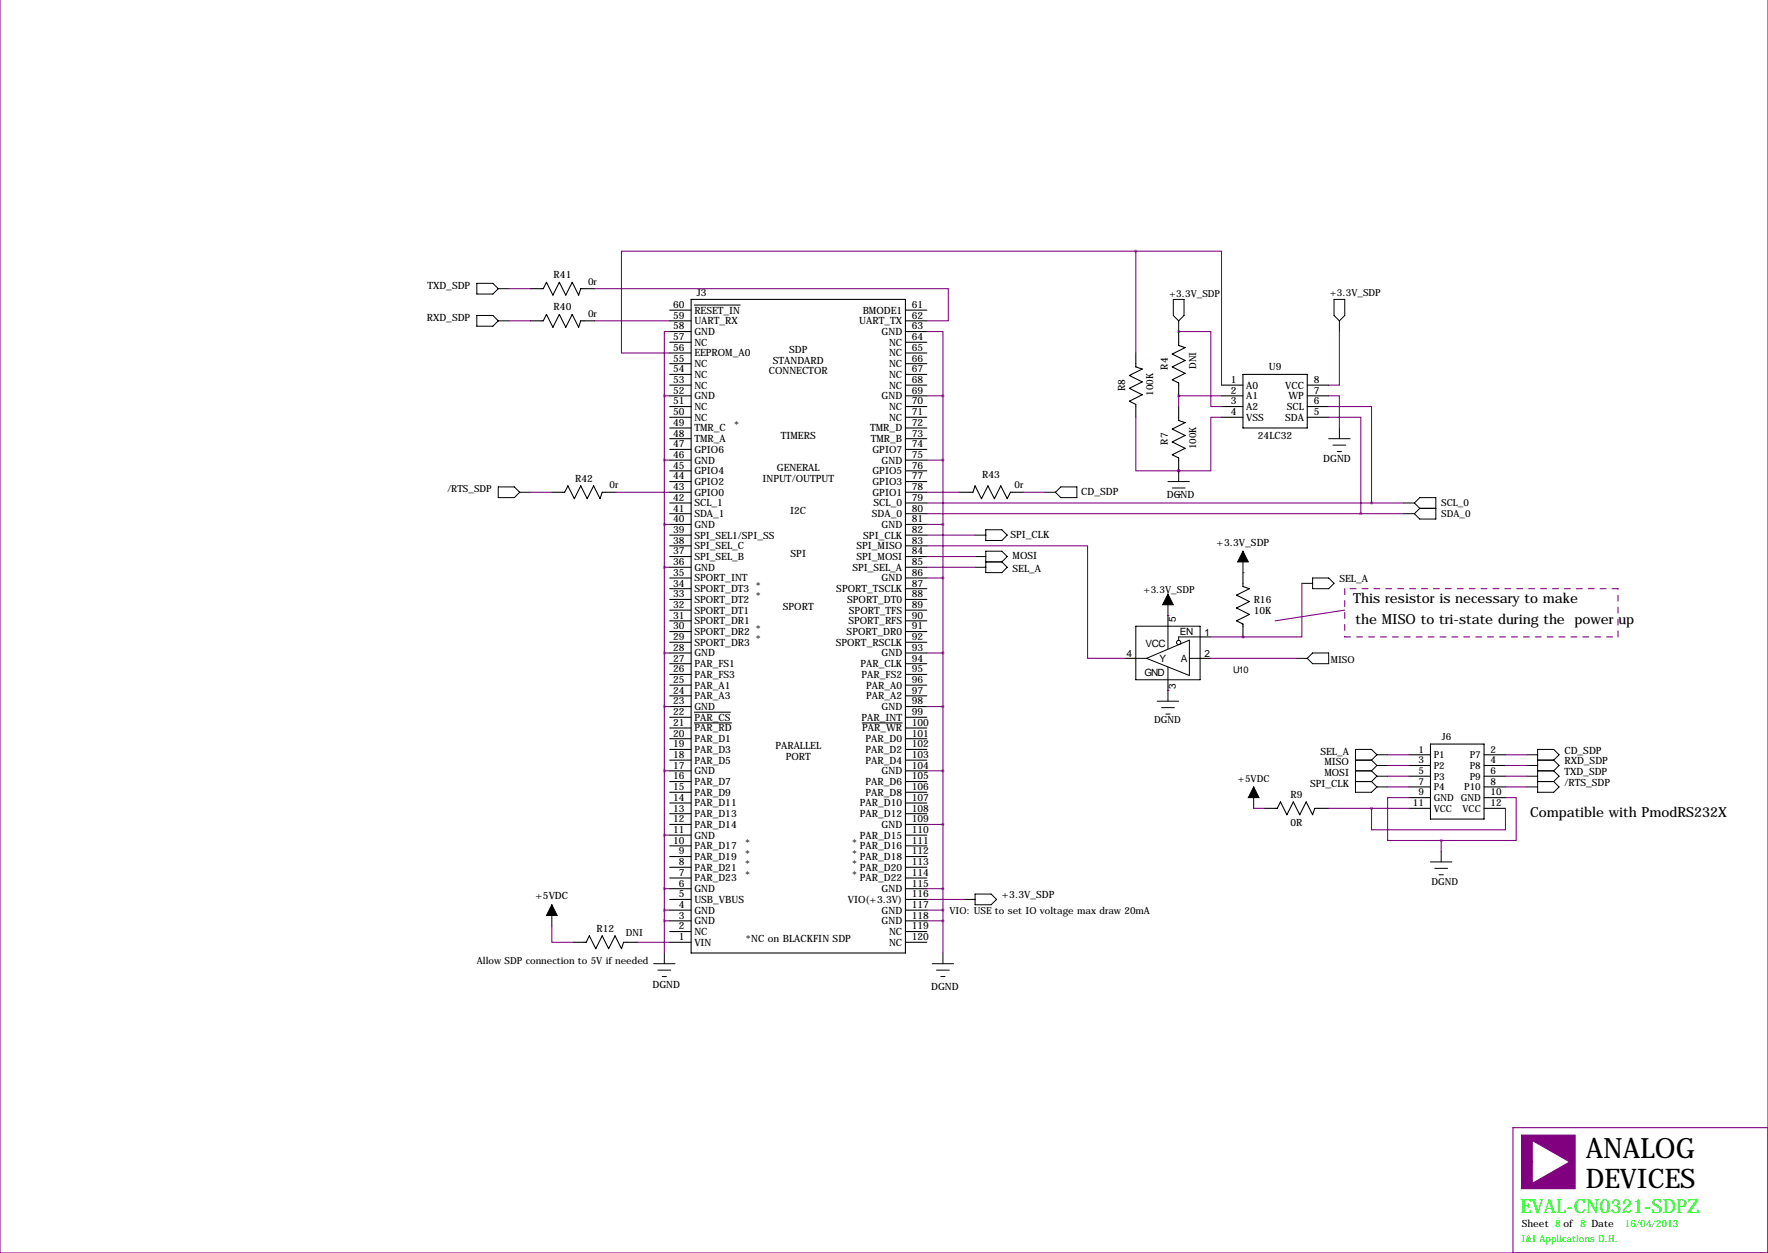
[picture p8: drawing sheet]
<svg xmlns="http://www.w3.org/2000/svg" width="419mm" height="297mm" viewBox="0 0 419 297" stroke-linecap="round" stroke-linejoin="round" font-family="sans-serif">
<path d="M318.8 139.6v11.4M383.5 139.6h-64.7M318.8 151h64.7M383.5 151v-11.4" fill="none" stroke="#800080" stroke-width=".25" stroke-dasharray="1.4 1.4"/>
<g fill="none" stroke="#800080" stroke-width=".25">
<path d="M419.1 -.1v297.1h-419.1v-297.1M269.2 59.5h20.4v31.8M269.2 59.5h-121.9v24.2h11.4M269.2 59.5v24.2M120.6 76.1h5.1M120.6 68.4h5.1M141 68.4h83.8v7.7h-5.1M141 76.1h17.7M158.7 78.6h-1.2v15.2M219.7 78.6h3.8v15.2M279.4 78.6h7.6v17.8h2.6M279.4 78.6h.1"/>
<path d="M317.5 78.6v12.7h-2.5M157.5 93.8h1.2M157.5 93.8v132.1M219.7 93.8h3.8M223.5 93.8v132.1M269.2 98.9v12.7h10.2M279.4 93.8h.1M279.4 93.8h10.2M279.4 93.8v2.6M289.6 98.9h-2.6v12.7h-7.6M315 93.8h2.5v7.7M315 98.9h7.6v22.9"/>
<path d="M315 96.4h10.1v22.8M125.7 116.7h5.1M146 116.7h12.7M157.5 109.1h1.2M219.7 109.1h3.8M219.7 119.2h113M219.7 116.7h7.6M242.6 116.7h5M279.4 111.6h.1M157.5 134.5h1.2M157.5 124.3h1.2M219.7 129.4h38.1v26.7h8.9"/>
<path d="M219.7 134.5h11.4M219.7 124.3h3.8M219.7 137h3.8M219.7 121.8h113M219.7 131.9h11.4M219.7 126.9h11.4M294.6 135.7h.1M308.6 138.3v12.7h-14M157.5 154.8h1.2M219.7 154.8h3.8M276.9 145.9h.1M287 156.1h20.3"/>
<path d="M287 151h7.6M294.6 151h.1M318.8 144.6l-16.5 2.6M157.5 167.5h1.2M219.7 167.5h3.8M276.9 163.7h.1M328.9 178.9h5.1M356.9 178.9h5M157.5 182.7h1.2M157.5 198h1.2M219.7 182.7h3.8M219.7 195.4h3.8"/>
<path d="M297.2 191.6h2.5M315 191.6h19M325.1 191.6v5.1h31.8v-5.1M328.9 181.5h5.1M328.9 184h5.1M328.9 186.5h5.1M334 189.1h-5.1v10.1h12.7M341.6 199.2v2.6M356.9 189.1h2.5v10.1h-17.8M356.9 181.5h5M356.9 184h5M356.9 186.5h5"/>
<path d="M130.8 219.6v3.8h5.1M157.5 215.8h1.2M157.5 218.3h1.2M157.5 210.7h1.2M219.7 215.8h3.8M219.7 218.3h3.8M219.7 210.7h3.8M219.7 213.2h8.9M151.1 223.4h7.6M419.1 267.3h-60.5v29.7"/>
</g>
<path d="M360.7 269.1h12.7v12.7h-12.7v-6.4h2.5v5.1l8.9-5.1-8.9-5v5h-2.5z" fill="#800080" stroke="#800080" stroke-width=".25"/>
<g fill="none" stroke="#000" stroke-width=".25">
<path d="M125.7 76.1h3.1l.7-1.6 1.6 3.1 1.5-3.1 1.5 3.1 1.5-3.1 1.6 3.1 .5-1.5h3.3M125.7 68.4h3.1l.7-1.5 1.6 3.1 1.5-3.1 1.5 3.1 1.5-3.1 1.6 3.1 .5-1.6h3.3M158.7 78.6h5.1M158.7 76.1h5.1M158.7 73.5h5.1M163.8 71h50.8v154.9h-50.8zM164.6 72.3h10.9M214.6 78.6h5.1M214.6 76.1h5.1M214.6 73.5h5.1M279.4 78.6v3.3l1.5 .5-3 1.5 3 1.6-3 1.5 3 1.5-3 1.5 1.5 .8v3M158.7 98.9h5.1"/>
<path d="M158.7 96.4h5.1M158.7 93.8h5.1M158.7 91.3h5.1M158.7 88.8h5.1M158.7 86.2h5.1M158.7 83.7h5.1M158.7 81.1h5.1M214.6 98.9h5.1M214.6 96.4h5.1M214.6 93.8h5.1M214.6 91.3h5.1M214.6 88.8h5.1"/>
<path d="M214.6 86.2h5.1M214.6 83.7h5.1M214.6 81.1h5.1M269.2 83.7v3.3l1.6 .5-3.1 1.5 3.1 1.5-3.1 1.6 3.1 1.5-3.1 1.5 1.5 .8v3M279.4 96.4v3.3l1.5 .5-3 1.5 3 1.5-3 1.6 3 1.5-3 1.5 1.5 .8v3M289.6 98.9h5M289.6 96.4h5M289.6 93.8h5M289.6 91.3h5M294.6 88.8h15.3v12.7h-15.3zM309.9 98.9h5.1M309.9 96.4h5.1"/>
<path d="M309.9 93.8h5.1M309.9 91.3h5.1M130.8 116.7h3.1l.7-1.5 1.5 3 1.6-3 1.5 3 1.5-3 1.5 3 .5-1.5h3.3M158.7 119.2h5.1M158.7 116.7h5.1M158.7 114.2h5.1M158.7 111.6h5.1M158.7 109.1h5.1M158.7 106.5h5.1M158.7 104h5.1M158.7 101.5h5.1M214.6 119.2h5.1"/>
<path d="M214.6 116.7h5.1M214.6 114.2h5.1M214.6 111.6h5.1M214.6 109.1h5.1M214.6 106.5h5.1M214.6 104h5.1M214.6 101.5h5.1M227.3 116.7h3.3l.5-1.5 1.6 3 1.5-3 1.5 3 1.5-3 1.6 3 .7-1.5h3.1M158.7 139.6h5.1M158.7 137h5.1M158.7 134.5h5.1M158.7 131.9h5.1"/>
<path d="M158.7 129.4h5.1M158.7 126.9h5.1M158.7 124.3h5.1M158.7 121.8h5.1M214.6 139.6h5.1M214.6 137h5.1M214.6 134.5h5.1M214.6 131.9h5.1M214.6 129.4h5.1M214.6 126.9h5.1M214.6 124.3h5.1M214.6 121.8h5.1"/>
<path d="M294.6 135.7v3.4l1.6 .5-3.1 1.5 3.1 1.5-3.1 1.5 3.1 1.6-3.1 1.5 1.5 .7v3.1M158.7 159.9h5.1M158.7 157.3h5.1M158.7 154.8h5.1M158.7 152.3h5.1M158.7 149.7h5.1M158.7 147.2h5.1M158.7 144.6h5.1M158.7 142.1h5.1M214.6 159.9h5.1M214.6 157.3h5.1M214.6 154.8h5.1"/>
<path d="M214.6 152.3h5.1M214.6 149.7h5.1M214.6 147.2h5.1M214.6 144.6h5.1M214.6 142.1h5.1M266.7 156.1h2.5M276.9 145.9v2.5M284.5 156.1h2.5M284.5 151h2.5M158.7 177.7h5.1M158.7 175.1h5.1M158.7 172.6h5.1"/>
<path d="M158.7 170h5.1M158.7 167.5h5.1M158.7 165h5.1M158.7 162.4h5.1M164.6 171.4h8.8M164.6 168.8h8.5M204.4 171.4h9.5M214.6 177.7h5.1M214.6 175.1h5.1M214.6 172.6h5.1M214.6 170h5.1M214.6 167.5h5.1"/>
<path d="M214.6 165h5.1M214.6 162.4h5.1M276.9 161.1v2.6M334 178.9h5.1M339.1 176.4h12.7v17.8h-12.7zM351.8 178.9h5.1M158.7 198h5.1M158.7 195.4h5.1M158.7 192.9h5.1M158.7 190.4h5.1M158.7 187.8h5.1M158.7 185.3h5.1"/>
<path d="M158.7 182.7h5.1M158.7 180.2h5.1M214.6 198h5.1M214.6 195.4h5.1M214.6 192.9h5.1M214.6 190.4h5.1M214.6 187.8h5.1M214.6 185.3h5.1M214.6 182.7h5.1M214.6 180.2h5.1M299.7 191.6h3.1l.7-1.5 1.6 3.1 1.5-3.1 1.5 3.1 1.5-3.1 1.5 3.1 .6-1.6h3.3M334 191.6h5.1"/>
<path d="M334 181.5h5.1M334 184h5.1M334 186.5h5.1M334 189.1h5.1M351.8 191.6h5.1M351.8 181.5h5.1M351.8 184h5.1M351.8 186.5h5.1M351.8 189.1h5.1M158.7 218.3h5.1M158.7 215.8h5.1M158.7 213.2h5.1"/>
<path d="M158.7 210.7h5.1M158.7 208.1h5.1M158.7 205.6h5.1M158.7 203.1h5.1M158.7 200.5h5.1M214.6 218.3h5.1M214.6 215.8h5.1M214.6 213.2h5.1M214.6 210.7h5.1M214.6 208.1h5.1M214.6 205.6h5.1M214.6 203.1h5.1"/>
<path d="M214.6 200.5h5.1M135.9 223.4h3l.8-1.5 1.5 3 1.5-3 1.6 3 1.5-3 1.5 3 .5-1.5h3.3M158.7 223.4h5.1M158.7 220.8h5.1M214.6 223.4h5.1M214.6 220.8h5.1"/>
</g>
<g fill="none" stroke="#000" stroke-width=".24">
<path d="M113 74.8h3.8l1.3 1.3-1.3 1.2h-3.8zM113 67.2h3.8l1.3 1.2-1.3 1.3h-3.8zM118.1 76.1h2.5M118.1 68.4h2.5M278.1 71h2.6v3.8l-1.3 1.3-1.3-1.3zM279.4 76.1v2.5M316.2 71h2.6v3.8l-1.3 1.3-1.3-1.3zM317.5 76.1v2.5M118.1 115.4h3.8l1.3 1.3-1.3 1.3h-3.8zM123.2 116.7h2.5M247.6 116.7h2.6M251.5 115.4h3.8v2.6h-3.8l-1.3-1.3z"/>
<path d="M276.9 114.2h5M277.9 115.7h3M278.9 117.2h1M279.4 111.6v2.6M315 104h5M316 105.5h3M317 107h1M317.5 101.5v2.5M332.7 119.2h2.6M335.3 119.2l1.2 1.3M335.3 119.2l1.2-1.2h3.9v5h-3.9l-1.2-1.2M231.1 134.5h2.6"/>
<path d="M231.1 131.9h2.6M231.1 126.9h2.6M233.7 125.6h3.8l1.3 1.3-1.3 1.2h-3.8zM233.7 130.7h3.8l1.3 1.2-1.3 1.3 1.3 1.3-1.3 1.2h-3.8zM233.7 133.2h3.8M294.6 130.7v5M308.6 138.3h2.5M311.1 137h3.9l1.2 1.3-1.2 1.3h-3.9zM332.7 121.8h2.6M336.5 120.5h3.9M336.5 120.5l-1.2 1.3M269.2 156.1h2.6"/>
<path d="M269.2 148.4h15.3v12.7h-15.3zM271.8 156.1l10.1-4.3v8.3zM276.9 140.8v5.1M276.9 148.4v5.4M276.9 158.1v3M281.9 156.1h2.6M284.5 151h-5.1v.8M307.3 156.1h2.6M311.1 154.8h3.9v2.5h-3.9l-1.2-1.2zM274.3 166.2h5.1M275.3 167.8h3.1M276.4 169.3h1"/>
<path d="M276.9 163.7v2.5M326.4 178.9l-1.3-1.2h-3.8v10.1h3.8l1.3-1.3M326.4 178.9h2.5M326.4 178.9l-1.3 1.3M361.9 178.9h2.6M297.2 186.5v5.1M321.3 182.7h3.8M321.3 180.2h3.8M321.3 185.3h3.8M325.1 180.2l1.3 1.3M325.1 182.7l1.3 1.3M325.1 185.3l1.3 1.2"/>
<path d="M326.4 181.5h2.5M326.4 181.5l-1.3 1.2M326.4 184h2.5M326.4 184l-1.3 1.3M326.4 186.5h2.5M361.9 181.5h2.6M361.9 184h2.6M361.9 186.5h2.6M364.5 182.7h3.8M364.5 180.2h3.8M364.5 185.3h3.8M368.3 180.2l1.3-1.3-1.3-1.2h-3.8v10.1h3.8l1.3-1.3-1.3-1.2"/>
<path d="M368.3 180.2l1.3 1.3-1.3 1.2M368.3 182.7l1.3 1.3-1.3 1.3M130.8 214.5v5.1M228.6 213.2h2.5M231.1 211.9h3.8l1.3 1.3-1.3 1.3h-3.8zM339.1 204.3h5.1M340.1 205.9h3.1M341.1 207.4h1M341.6 201.8v2.5M154.9 228.5h5.1M156 230h3M157 231.5h1"/>
<path d="M157.5 225.9v2.6M221 228.5h5.1M222 230h3M223 231.5h1M223.5 225.9v2.6"/>
<circle cx="279.4" cy="152.3" r=".51"/>
</g>
<path d="M294.6 130.7l1.3 2.5h-2.5zM276.9 140.8l1.2 2.6h-2.5zM297.2 186.5l1.2 2.6h-2.5zM130.8 214.5l1.3 2.5h-2.6z" fill="#000" stroke="#000" stroke-width=".24"/>
<path d="M341.6 199.2a.05 .05 0 0 0 .1 0 .05 .05 0 0 0-.1 0zM294.6 151a.05 .05 0 0 0 .1 0 .05 .05 0 0 0-.1 0zM269.2 59.5a.05 .05 0 0 0 .1 0 .05 .05 0 0 0-.1 0z" fill="#800080" stroke="#800080" stroke-width=".63"/>
<text font-size="6.6" x="375.9" y="274.4">ANALOG</text>
<text font-size="6.4" x="375.9" y="281.5">DEVICES</text>
<text font-size="4.6" fill="#0f0" x="360.4" y="287.6">EVAL-CN0321-SDPZ</text>
<g font-size="3.3">
<text x="320.8" y="142.9">This resistor is necessary to make</text>
<text x="321.3" y="147.9">the MISO to tri-state during the power up</text>
<text x="362.7" y="193.7">Compatible with PmodRS232X</text>
</g>
<g font-size="2.4">
<text x="131.2" y="65.9">R41</text>
<text x="101.3" y="68.4">TXD_SDP</text>
<text x="165.2" y="70.2">J3</text>
<text x="101.2" y="76.1">RXD_SDP</text>
<text x="131.2" y="73.5">R40</text>
<text x="159.6" y="73">60</text>
<text x="159.6" y="75.6">59</text>
<text x="164.6" y="74.3">RESET_IN</text>
<text x="164.6" y="76.9">UART_RX</text>
<text x="203.7" y="76.9">UART_TX</text>
<text x="204.5" y="74.3">BMODE1</text>
<text x="216.2" y="75.6">62</text>
<text x="216.2" y="73">61</text>
<text x="159.6" y="78.1">58</text>
<text x="159.6" y="80.6">57</text>
<text x="159.6" y="83.2">56</text>
<text x="164.6" y="79.4">GND</text>
<text x="164.6" y="82">NC</text>
<text x="187.1" y="83.7">SDP</text>
<text x="209" y="79.4">GND</text>
<text x="210.7" y="82">NC</text>
<text x="216.2" y="83.2">65</text>
<text x="216.2" y="80.6">64</text>
<text x="216.2" y="78.1">63</text>
<text x="159.6" y="85.7">55</text>
<text x="159.6" y="88.3">54</text>
<text x="164.6" y="84.5">EEPROM_A0</text>
<text x="164.6" y="87">NC</text>
<text x="164.6" y="89.6">NC</text>
<text x="182.2" y="88.8">CONNECTOR</text>
<text x="183.2" y="86.2">STANDARD</text>
<text x="210.7" y="89.6">NC</text>
<text x="210.7" y="87">NC</text>
<text x="210.7" y="84.5">NC</text>
<text x="216.2" y="88.3">67</text>
<text x="216.2" y="85.7">66</text>
<text x="276.9" y="87.6" transform="rotate(-90 276.9 87.6)">R4</text>
<text x="300.8" y="87.7">U9</text>
<text x="159.6" y="90.8">53</text>
<text x="159.6" y="93.3">52</text>
<text x="159.6" y="95.9">51</text>
<text x="164.6" y="92.1">NC</text>
<text x="164.6" y="94.7">GND</text>
<text x="209" y="94.7">GND</text>
<text x="210.7" y="92.1">NC</text>
<text x="216.2" y="95.9">70</text>
<text x="216.2" y="93.3">69</text>
<text x="216.2" y="90.8">68</text>
<text x="266.7" y="92.7" transform="rotate(-90 266.7 92.7)">R8</text>
<text x="291.8" y="90.8">1</text>
<text x="291.8" y="93.3">2</text>
<text x="291.8" y="95.9">3</text>
<text x="295.4" y="92.1">A0</text>
<text x="295.4" y="94.7">A1</text>
<text x="304.6" y="92.1">VCC</text>
<text x="305.5" y="94.7">WP</text>
<text x="311.4" y="90.8">8</text>
<text x="311.4" y="93.3">7</text>
<text x="311.4" y="95.9">6</text>
<text x="159.6" y="98.4">50</text>
<text x="159.6" y="101">49</text>
<text x="164.6" y="97.2">NC</text>
<text x="164.6" y="99.7">NC</text>
<text x="174" y="101.5">*</text>
<text x="210.7" y="99.7">NC</text>
<text x="210.7" y="97.2">NC</text>
<text x="216.2" y="101">72</text>
<text x="216.2" y="98.4">71</text>
<text x="291.8" y="98.4">4</text>
<text x="295.4" y="97.2">A2</text>
<text x="295.4" y="99.7">VSS</text>
<text x="304.6" y="99.7">SDA</text>
<text x="305" y="97.2">SCL</text>
<text x="311.4" y="98.4">5</text>
<text x="159.6" y="103.5">48</text>
<text x="159.6" y="106">47</text>
<text x="164.6" y="102.3">TMR_C</text>
<text x="164.6" y="104.8">TMR_A</text>
<text x="164.6" y="107.4">GPIO6</text>
<text x="185.1" y="104">TIMERS</text>
<text x="206.3" y="102.3">TMR_D</text>
<text x="206.4" y="104.8">TMR_B</text>
<text x="206.8" y="107.4">GPIO7</text>
<text x="216.2" y="106">74</text>
<text x="216.2" y="103.5">73</text>
<text x="276.9" y="105.4" transform="rotate(-90 276.9 105.4)">R7</text>
<text x="298.2" y="104.1">24LC32</text>
<text x="159.6" y="108.6">46</text>
<text x="159.6" y="111.1">45</text>
<text x="159.6" y="113.7">44</text>
<text x="164.6" y="109.9">GND</text>
<text x="164.6" y="112.4">GPIO4</text>
<text x="184.1" y="111.6">GENERAL</text>
<text x="206.8" y="112.4">GPIO5</text>
<text x="209" y="109.9">GND</text>
<text x="216.2" y="113.7">77</text>
<text x="216.2" y="111.1">76</text>
<text x="216.2" y="108.6">75</text>
<text x="232.8" y="113.3">R43</text>
<text x="313.7" y="109.6">DGND</text>
<text x="136.3" y="114.2">R42</text>
<text x="159.6" y="116.2">43</text>
<text x="159.6" y="118.7">42</text>
<text x="164.6" y="115">GPIO2</text>
<text x="164.6" y="117.5">GPIO0</text>
<text x="180.7" y="114.2">INPUT/OUTPUT</text>
<text x="206.8" y="117.5">GPIO1</text>
<text x="206.8" y="115">GPIO3</text>
<text x="216.2" y="118.7">79</text>
<text x="216.2" y="116.2">78</text>
<text x="256.3" y="117.3">CD_SDP</text>
<text x="276.6" y="118">DGND</text>
<text x="159.6" y="121.3">41</text>
<text x="159.6" y="123.8">40</text>
<text x="164.6" y="120.1">SCL_1</text>
<text x="164.6" y="122.6">SDA_1</text>
<text x="164.6" y="125.1">GND</text>
<text x="187.3" y="121.8">I2C</text>
<text x="206.7" y="122.6">SDA_0</text>
<text x="207.1" y="120.1">SCL_0</text>
<text x="209" y="125.1">GND</text>
<text x="216.2" y="123.8">81</text>
<text x="216.2" y="121.3">80</text>
<text x="159.6" y="126.4">39</text>
<text x="159.6" y="128.9">38</text>
<text x="159.6" y="131.4">37</text>
<text x="164.6" y="127.7">SPI_SEL1/SPI_SS</text>
<text x="164.6" y="130.2">SPI_SEL_C</text>
<text x="187.4" y="131.9">SPI</text>
<text x="203" y="130.2">SPI_MISO</text>
<text x="204.6" y="127.7">SPI_CLK</text>
<text x="216.2" y="131.4">84</text>
<text x="216.2" y="128.9">83</text>
<text x="216.2" y="126.4">82</text>
<text x="239.5" y="127.6">SPI_CLK</text>
<text x="288.4" y="129.4">+3.3V_SDP</text>
<text x="159.6" y="134">36</text>
<text x="159.6" y="136.5">35</text>
<text x="164.6" y="132.8">SPI_SEL_B</text>
<text x="164.6" y="135.3">GND</text>
<text x="164.6" y="137.8">SPORT_INT</text>
<text x="202.1" y="135.3">SPI_SEL_A</text>
<text x="203" y="132.8">SPI_MOSI</text>
<text x="209" y="137.8">GND</text>
<text x="216.2" y="136.5">86</text>
<text x="216.2" y="134">85</text>
<text x="240" y="135.5">SEL_A</text>
<text x="240" y="132.4">MOSI</text>
<text x="159.6" y="139.1">34</text>
<text x="159.6" y="141.6">33</text>
<text x="164.6" y="140.4">SPORT_DT3</text>
<text x="164.6" y="142.9">SPORT_DT2</text>
<text x="179.1" y="139.6">*</text>
<text x="179.1" y="142.1">*</text>
<text x="198.2" y="140.4">SPORT_TSCLK</text>
<text x="200.8" y="142.9">SPORT_DT0</text>
<text x="216.2" y="141.6">88</text>
<text x="216.2" y="139.1">87</text>
<text x="297.2" y="142.9">R16</text>
<text x="317.5" y="138">SEL_A</text>
<text x="159.6" y="144.1">32</text>
<text x="159.6" y="146.7">31</text>
<text x="159.6" y="149.2">30</text>
<text x="164.6" y="145.5">SPORT_DT1</text>
<text x="164.6" y="148">SPORT_DR1</text>
<text x="179.1" y="149.7">*</text>
<text x="185.6" y="144.6">SPORT</text>
<text x="201.1" y="148">SPORT_RFS</text>
<text x="201.2" y="145.5">SPORT_TFS</text>
<text x="216.2" y="149.2">91</text>
<text x="216.2" y="146.7">90</text>
<text x="216.2" y="144.1">89</text>
<text x="278.7" y="147.4" transform="rotate(-90 278.7 147.4)">5</text>
<text x="297.2" y="145.5">10K</text>
<text x="159.6" y="151.8">29</text>
<text x="159.6" y="154.3">28</text>
<text x="164.6" y="150.5">SPORT_DR2</text>
<text x="164.6" y="153.1">SPORT_DR3</text>
<text x="164.6" y="155.6">GND</text>
<text x="179.1" y="152.3">*</text>
<text x="198.1" y="153.1">SPORT_RSCLK</text>
<text x="200.7" y="150.5">SPORT_DR0</text>
<text x="209" y="155.6">GND</text>
<text x="216.2" y="154.3">93</text>
<text x="216.2" y="151.8">92</text>
<text x="267" y="155.8">4</text>
<text x="271.5" y="153.3">VCC</text>
<text x="279.7" y="150.5">EN</text>
<text x="285.5" y="155.8">2</text>
<text x="285.5" y="150.7">1</text>
<text x="159.6" y="156.8">27</text>
<text x="159.6" y="159.4">26</text>
<text x="159.6" y="161.9">25</text>
<text x="164.6" y="158.2">PAR_FS1</text>
<text x="164.6" y="160.7">PAR_FS3</text>
<text x="204" y="158.2">PAR_CLK</text>
<text x="204.2" y="160.7">PAR_FS2</text>
<text x="216.2" y="161.9">96</text>
<text x="216.2" y="159.4">95</text>
<text x="216.2" y="156.8">94</text>
<text x="271.3" y="160.2">GND</text>
<text x="274.8" y="156.9">Y</text>
<text x="279.9" y="156.9">A</text>
<text x="159.6" y="164.5">24</text>
<text x="159.6" y="167">23</text>
<text x="164.6" y="163.2">PAR_A1</text>
<text x="164.6" y="165.8">PAR_A3</text>
<text x="205.3" y="165.8">PAR_A2</text>
<text x="205.3" y="163.2">PAR_A0</text>
<text x="216.2" y="167">98</text>
<text x="216.2" y="164.5">97</text>
<text x="278.7" y="163.4" transform="rotate(-90 278.7 163.4)">3</text>
<text x="159.6" y="169.5">22</text>
<text x="159.6" y="172.1">21</text>
<text x="164.6" y="168.3">GND</text>
<text x="164.6" y="170.9">PAR_CS</text>
<text x="164.6" y="173.4">PAR_RD</text>
<text x="204.2" y="170.9">PAR_INT</text>
<text x="204.4" y="173.4">PAR_WR</text>
<text x="209" y="168.3">GND</text>
<text x="216.2" y="172.1">100</text>
<text x="216.2" y="169.5">99</text>
<text x="159.6" y="174.6">20</text>
<text x="159.6" y="177.2">19</text>
<text x="159.6" y="179.7">18</text>
<text x="164.6" y="175.9">PAR_D1</text>
<text x="164.6" y="178.5">PAR_D3</text>
<text x="183.8" y="177.7">PARALLEL</text>
<text x="205.2" y="178.5">PAR_D2</text>
<text x="205.2" y="175.9">PAR_D0</text>
<text x="216.2" y="179.7">103</text>
<text x="216.2" y="177.2">102</text>
<text x="216.2" y="174.6">101</text>
<text x="313" y="178.9">SEL_A</text>
<text x="370.8" y="178.7">CD_SDP</text>
<text x="159.6" y="182.2">17</text>
<text x="159.6" y="184.8">16</text>
<text x="164.6" y="181">PAR_D5</text>
<text x="164.6" y="183.6">GND</text>
<text x="186.2" y="180.2">PORT</text>
<text x="205.2" y="181">PAR_D4</text>
<text x="209" y="183.6">GND</text>
<text x="216.2" y="184.8">105</text>
<text x="216.2" y="182.2">104</text>
<text x="313.9" y="181.5">MISO</text>
<text x="313.9" y="184">MOSI</text>
<text x="370.8" y="181.2">RXD_SDP</text>
<text x="370.8" y="183.8">TXD_SDP</text>
<text x="159.6" y="187.3">15</text>
<text x="159.6" y="189.9">14</text>
<text x="164.6" y="186.1">PAR_D7</text>
<text x="164.6" y="188.6">PAR_D9</text>
<text x="164.6" y="191.2">PAR_D11</text>
<text x="203.8" y="191.2">PAR_D10</text>
<text x="205.2" y="188.6">PAR_D8</text>
<text x="205.2" y="186.1">PAR_D6</text>
<text x="216.2" y="189.9">107</text>
<text x="216.2" y="187.3">106</text>
<text x="305.9" y="189.1">R9</text>
<text x="310.5" y="186.5">SPI_CLK</text>
<text x="370.8" y="186.3">/RTS_SDP</text>
<text x="159.6" y="192.4">13</text>
<text x="159.6" y="194.9">12</text>
<text x="159.6" y="197.5">11</text>
<text x="164.6" y="193.7">PAR_D13</text>
<text x="164.6" y="196.3">PAR_D14</text>
<text x="203.8" y="193.7">PAR_D12</text>
<text x="209" y="196.3">GND</text>
<text x="216.2" y="197.5">110</text>
<text x="216.2" y="194.9">109</text>
<text x="216.2" y="192.4">108</text>
<text x="305.9" y="195.8">0R</text>
<text x="159.6" y="200">10</text>
<text x="160.9" y="202.6">9</text>
<text x="164.6" y="198.8">GND</text>
<text x="164.6" y="201.3">PAR_D17</text>
<text x="164.6" y="203.9">PAR_D19</text>
<text x="176.5" y="200.5">*</text>
<text x="176.5" y="203.1">*</text>
<text x="201.9" y="200.5">*</text>
<text x="201.9" y="203.1">*</text>
<text x="203.8" y="203.9">PAR_D18</text>
<text x="203.8" y="201.3">PAR_D16</text>
<text x="203.8" y="198.8">PAR_D15</text>
<text x="216.2" y="202.6">112</text>
<text x="216.2" y="200">111</text>
<text x="160.9" y="205.1">8</text>
<text x="160.9" y="207.6">7</text>
<text x="164.6" y="206.4">PAR_D21</text>
<text x="164.6" y="209">PAR_D23</text>
<text x="176.5" y="205.6">*</text>
<text x="176.5" y="208.1">*</text>
<text x="201.9" y="205.6">*</text>
<text x="201.9" y="208.1">*</text>
<text x="203.8" y="209">PAR_D22</text>
<text x="203.8" y="206.4">PAR_D20</text>
<text x="216.2" y="207.6">114</text>
<text x="216.2" y="205.1">113</text>
<text x="126.9" y="213.2">+5VDC</text>
<text x="160.9" y="210.2">6</text>
<text x="160.9" y="212.7">5</text>
<text x="160.9" y="215.3">4</text>
<text x="164.6" y="211.5">GND</text>
<text x="164.6" y="214">USB_VBUS</text>
<text x="201" y="214">VIO(+3.3V)</text>
<text x="209" y="211.5">GND</text>
<text x="216.2" y="215.3">117</text>
<text x="216.2" y="212.7">116</text>
<text x="216.2" y="210.2">115</text>
<text x="237.5" y="213">+3.3V_SDP</text>
<text x="141.4" y="220.8">R12</text>
<text x="160.9" y="217.8">3</text>
<text x="160.9" y="220.3">2</text>
<text x="164.6" y="216.6">GND</text>
<text x="164.6" y="219.1">GND</text>
<text x="164.6" y="221.7">NC</text>
<text x="209" y="219.1">GND</text>
<text x="209" y="216.6">GND</text>
<text x="210.7" y="221.7">NC</text>
<text x="216.2" y="220.3">119</text>
<text x="216.2" y="217.8">118</text>
<text x="160.9" y="222.9">1</text>
<text x="164.6" y="224.2">VIN</text>
<text x="176.7" y="223.4">*NC on BLACKFIN SDP</text>
<text x="210.7" y="224.2">NC</text>
<text x="216.2" y="222.9">120</text>
<text x="154.7" y="234.3">DGND</text>
<text x="220.7" y="234.8">DGND</text>
<text x="360.7" y="290.9">Sheet 8 of</text>
</g>
<g font-size="2.4" fill="#0f0">
<text x="374.6" y="290.9">8 Date</text>
<text x="385.2" y="290.9">16/04/2013</text>
</g>
<g font-size="2.3">
<text x="139.4" y="67.5">0r</text>
<text x="277.1" y="70.5">+3.3V_SDP</text>
<text x="315.2" y="70.3">+3.3V_SDP</text>
<text x="139.4" y="75.1">0r</text>
<text x="283.6" y="87.5" transform="rotate(-90 283.6 87.5)">DNI</text>
<text x="273.4" y="93.8" transform="rotate(-90 273.4 93.8)">100K</text>
<text x="283.6" y="106.5" transform="rotate(-90 283.6 106.5)">100K</text>
<text x="106" y="116.7">/RTS_SDP</text>
<text x="144.5" y="115.8">0r</text>
<text x="240.5" y="115.7">0r</text>
<text x="341.6" y="120">SCL_0</text>
<text x="341.6" y="122.6">SDA_0</text>
<text x="271.1" y="140.6">+3.3V_SDP</text>
<text x="315.5" y="157.1">MISO</text>
<text x="273.6" y="171.3">DGND</text>
<text x="336.2" y="178.4">1</text>
<text x="339.9" y="179.7">P1</text>
<text x="341.8" y="175.4">J6</text>
<text x="348.4" y="179.7">P7</text>
<text x="353.3" y="178.4">2</text>
<text x="293.4" y="185.3">+5VDC</text>
<text x="336.2" y="181">3</text>
<text x="336.2" y="183.5">5</text>
<text x="339.9" y="182.3">P2</text>
<text x="339.9" y="184.8">P3</text>
<text x="348.4" y="182.3">P8</text>
<text x="348.4" y="184.8">P9</text>
<text x="353.3" y="181">4</text>
<text x="353.3" y="183.5">6</text>
<text x="334.9" y="191.1">11</text>
<text x="336.2" y="186">7</text>
<text x="336.2" y="188.6">9</text>
<text x="339.9" y="187.4">P4</text>
<text x="339.9" y="189.9">GND</text>
<text x="346.3" y="189.9">GND</text>
<text x="347.1" y="187.4">P10</text>
<text x="353.3" y="186">8</text>
<text x="353.3" y="188.6">10</text>
<text x="353.3" y="191.1">12</text>
<text x="339.9" y="192.4">VCC</text>
<text x="346.7" y="192.4">VCC</text>
<text x="339.3" y="209.9">DGND</text>
<text x="148.3" y="221.9">DNI</text>
<text x="225" y="216.8">VIO: USE to set IO voltage max draw 20mA</text>
<text x="113" y="228.5">Allow SDP connection to 5V if needed</text>
</g>
<text font-size="2.3" fill="#0f0" x="360.7" y="294.5">I&amp;I Applications D.H.</text>
<text font-size="2.2" x="292.3" y="159.6">U10</text>
</svg>
